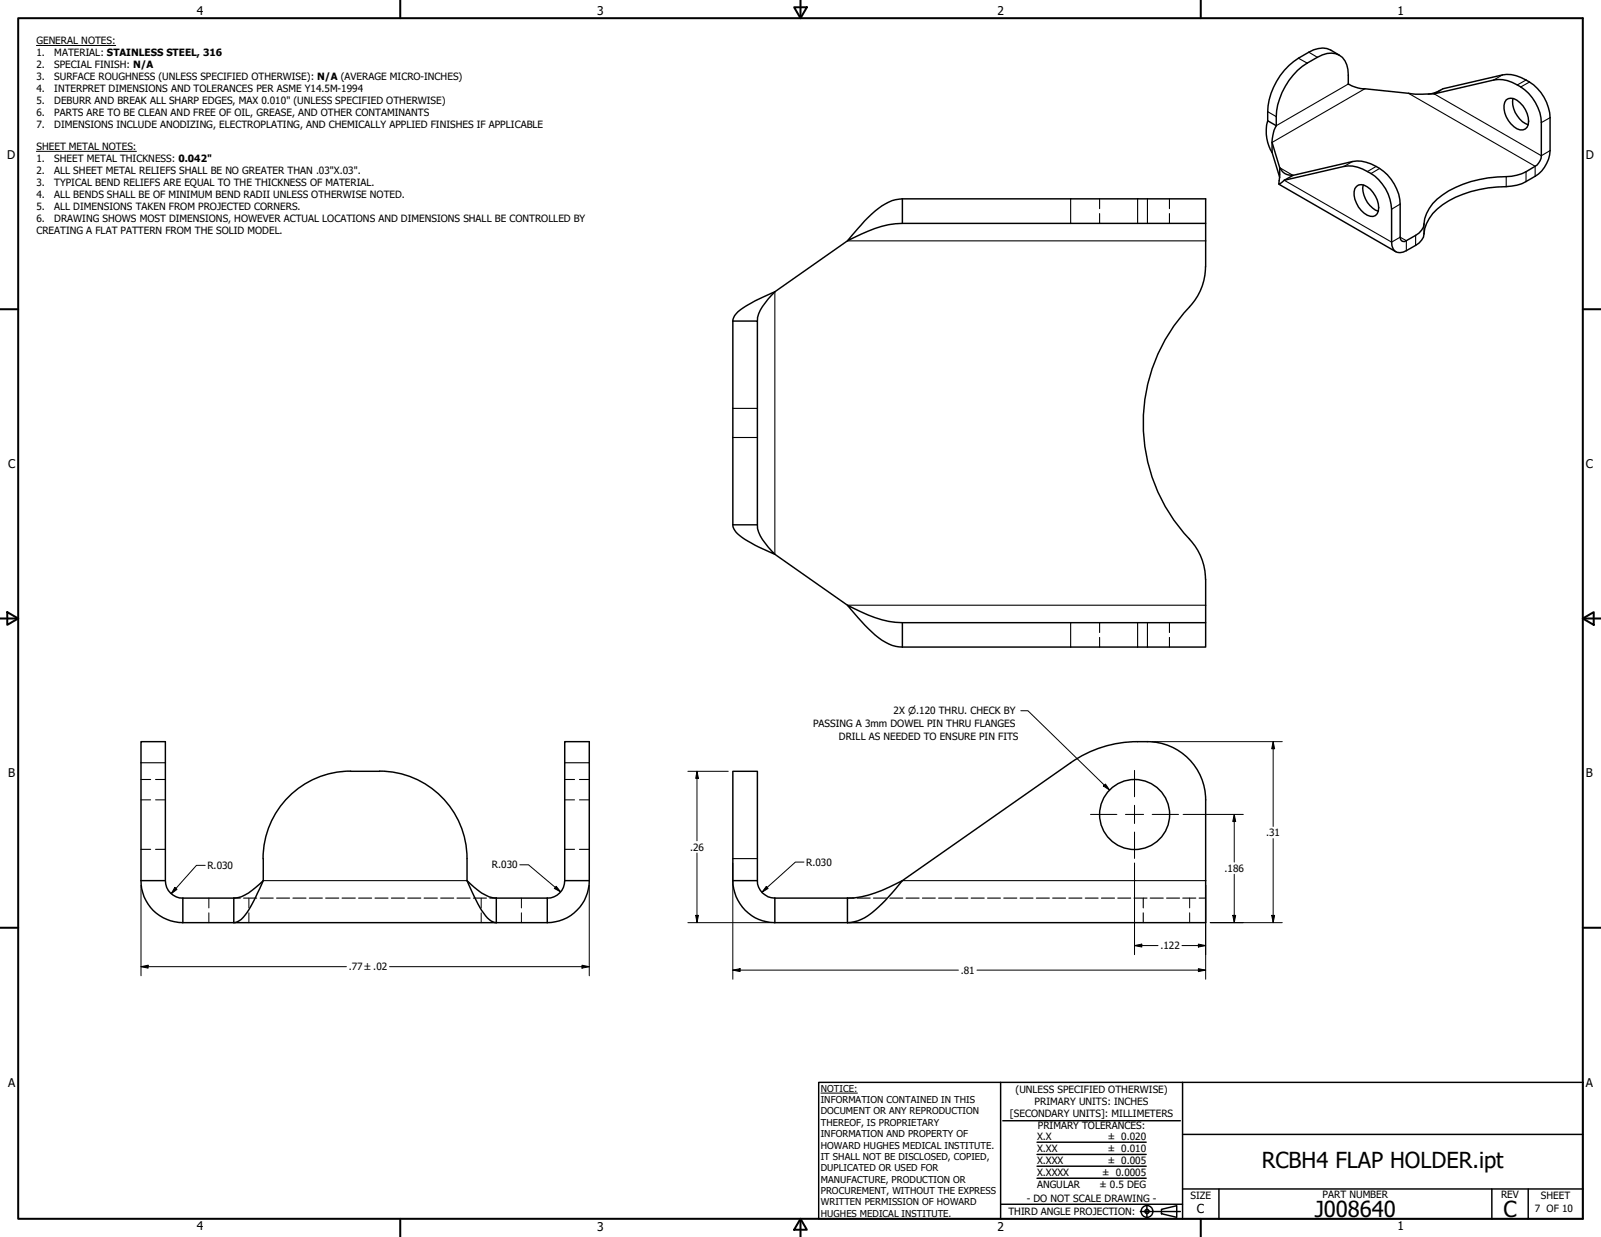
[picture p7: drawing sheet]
<svg xmlns="http://www.w3.org/2000/svg" width="559mm" height="432mm" viewBox="0 0 559 432" stroke-linecap="round" stroke-linejoin="round" font-family="sans-serif">
<!-- layer: Hidden (ANSI) -->
<g fill="none" stroke="#000" stroke-width=".38">
<path d="M383.8 69.4v3.4M383.8 74.5v3.5M408.2 69.4v3.4M408.2 74.5v3.5M383.8 217.4v3.4M408.2 217.4v3.4M383.8 222.5v3.4M408.2 222.5v3.4M49.2 272.1h3.4M54.3 272.1h3.4M197.1 272.1h3.4M202.2 272.1h3.5"/>
<path d="M49.2 296.5h3.4M54.3 296.5h3.4M197.1 296.5h3.4M202.2 296.5h3.5M81.6 313.5h2.3M85 313.5h4.6M90.8 313.5h4.6M96.5 313.5h4.6M102.2 313.5h4.6M107.9 313.5h4.6M113.7 313.5h4.5M119.4 313.5h4.6"/>
<path d="M125.2 313.5h4.5M130.9 313.5h4.5M136.6 313.5h4.6M142.3 313.5h4.6M148 313.5h4.7M153.8 313.5h4.6M159.5 313.5h4.6M165.2 313.5h4.6M170.9 313.5h2.3M295.8 313.5h2.3M299.2 313.5h4.5M304.9 313.5h4.5"/>
<path d="M310.6 313.5h4.5M316.2 313.5h4.6M321.9 313.5h4.6M327.6 313.5h4.6M333.3 313.5h4.5M339 313.5h4.5M344.7 313.5h4.5M350.3 313.5h4.6M356 313.5h4.6M361.7 313.5h4.6M367.4 313.5h4.5M373.1 313.5h4.5"/>
<path d="M378.8 313.5h4.5M384.4 313.5h4.6M390.1 313.5h4.6M395.8 313.5h4.6M399 313.5v3.4M399 318.6v3.5M401.4 313.5h4.6M407.2 313.5h4.5M412.8 313.5h4.6M418.5 313.5h2.3"/>
</g>
<!-- layer: Hidden Narrow (ANSI) -->
<g fill="none" stroke="#000" stroke-width=".35">
<path d="M49.2 279.2h3.4M54.3 279.2h3.4M197.1 279.2h3.4M202.2 279.2h3.5M72.9 313.5v3.4M72.9 318.6v3.5M86.9 313.5v3.4M86.9 318.6v3.5M168 313.5v3.4M168 318.6v3.5M182 313.5v3.4M182 318.6v3.5"/>
<path d="M415.2 313.5v3.4M415.2 318.6v3.5"/>
</g>
<!-- layer: Visible (ANSI) -->
<g fill="none" stroke="#000" stroke-width=".51">
<path d="M467.4 19.2a8.3 8.3 0 0 0-10.6-1 24.2 24.2 0 0 0-14.3 24M470.6 29.3a12.3 12.3 0 0 0-2-9.2 7.1 7.1 0 0 0-8.8-.1 24.3 24.3 0 0 0-14.3 23.9M470.6 29.3a12.7 12.7 0 0 0 5.8 1.7l17.8 1.9 6.4-.1M470.6 29.3l.1 .2M500.6 32.8l3-1.8 20.8-4.8a13.8 13.8 0 0 1 10.8 3.4 16 16 0 0 1 5.8 11.5v11.5a11.4 11.4 0 0 1-5.2 8.9 19.4 19.4 0 0 1-13.3 3.8 36.3 36.3 0 0 0-20.9 7.7 13.7 13.7 0 0 0-4.8 9.8l-.6 1a15.5 15.5 0 0 1-7.6 4.4 2.59 2.59 0 0 1-2.8-2.4l-.1-12.8a16 16 0 0 0-15.2-15.1l-22.3 5M500.6 32.8l20.7-4.9a14.8 14.8 0 0 1 13.5 6.2 15.9 15.9 0 0 1 3.2 8.7v11.6a4.5 4.5 0 0 1-2.2 3.6 19.4 19.4 0 0 1-13.3 3.8 36.3 36.3 0 0 0-20.9 7.7 13.7 13.7 0 0 0-4.8 9.8l-.6 1a17 17 0 0 1-6 4 1.34 1.34 0 0 1-1.5-1.5v-11.6a15.9 15.9 0 0 0-15.1-15l-22.3 5M502.7 31.5l-1.9 .9-2.3 .4M525.7 34.9a3.4 3.4 0 0 1 4.8 1 8 8 0 0 1 2.5 8.5 2.89 2.89 0 0 1-4.6-.1 8.6 8.6 0 0 1-3.2-8.6zM528.1 34.4a8.7 8.7 0 0 0 5.3 9.2M442.5 42.2a14.1 14.1 0 0 0 1.5 11M442.5 42.2l3 1.7M444 49.7v3.5"/>
<path d="M444 53.2l2.7 8.7M444 49.7l2.7 8.8M445.5 43.9a13.4 13.4 0 0 0-1.5 5.8M446.7 58.5l-.4 5.8 1.9-1.4M446.7 58.5a4.6 4.6 0 0 0 4.6 2.7M315 69.4a18.5 18.5 0 0 0-12 6.5l-7.2 8.2a42.4 42.4 0 0 1 19.2-6.1M315 69.4v8.6M315 69.4h105.8v8.6h-105.8M420.8 78v15.2M446.4 64.3l40.8 23.6M451.3 61.2l-3.1 1.7M473.5 65.1a2.86 2.86 0 0 1 3.7 .1 8.3 8.3 0 0 1 3.5 9.4 2.48 2.48 0 0 1-3.5 .5 8.8 8.8 0 0 1-4.3-9.3z"/>
<path d="M475.8 64.6a8.7 8.7 0 0 0 5.3 9.1M295.8 84.1l-25.4 17.8M420.8 93.1a20.3 20.3 0 0 1-5.6 14M255.8 112.1h8.6v71.1M255.8 112.1v71.1h8.6M270.4 101.9l-1.4 .6a43.2 43.2 0 0 0-12.1 7l-.8 1.3-.3 1.3M270.4 101.9l-3.3 3.8a10.6 10.6 0 0 0-2.7 6.4M415.2 107.1a59.1 59.1 0 0 0 .8 82.1 20.3 20.3 0 0 1 4.8 13M255.8 183.2a7.2 7.2 0 0 0 4.3 5.1l4.7 2.6 5.6 2.6-3.3-3.9a10.5 10.5 0 0 1-2.7-6.4M270.4 193.5l25.4 17.8M315 217.4v8.5M315 217.4a42.4 42.4 0 0 1-19.2-6.1l1.2 1.4a51.4 51.4 0 0 0 12 11.5 11.1 11.1 0 0 0 6 1.7"/>
<path d="M315 217.4h105.8v8.5h-105.8M420.8 202.2v15.2M400.5 258.9a20.4 20.4 0 0 1 20.3 20.3v42.9h-150.4M400.5 258.9a41.9 41.9 0 0 0-26.8 7.4l-58.7 41.1M122.3 269.2a30.5 30.5 0 0 0-30.5 30.5M122.4 269.2h10.1M132.5 269.2a30.5 30.5 0 0 1 30.5 30.5v7.7M91.9 299.7v7.7M49.2 307.4a14.5 14.5 0 0 0 14.6 14.7M49.2 307.4h8.5M49.2 307.4v-48.5h8.5v48.5M57.7 307.4a6.1 6.1 0 0 0 6.1 6.1"/>
<path d="M63.8 313.5v8.6M63.8 313.5h17.8M81.6 313.5v8.6h-17.8M91.9 307.4l-1.3 2.9a36.1 36.1 0 0 1-6.4 10.6l-1.3 .9-1.3 .3h109.4M91.9 307.4l-2.6 2.4a12.9 12.9 0 0 1-7.7 3.7M163 307.4l1.3 2.9a32.8 32.8 0 0 0 6.4 10.6l1.3 .9 1.2 .3v-8.6M163 307.4l2.5 2.4a13.3 13.3 0 0 0 7.7 3.7M173.2 313.5h17.8M191 313.5v8.6M197.1 307.4v-48.5h8.6v48.5M197.1 307.4h8.6M197.1 307.4a6.1 6.1 0 0 1-6.1 6.1"/>
<path d="M205.7 307.4a14.7 14.7 0 0 1-14.7 14.7M255.8 307.4v-38.2h8.6v38.2M255.8 307.4a14.7 14.7 0 0 0 14.6 14.7M255.8 307.4h8.6M264.4 307.4a6.1 6.1 0 0 0 6 6.1M270.4 313.5v8.6M270.4 313.5h25.4M315 307.4a57.9 57.9 0 0 1-13.2 13l-2.4 1-3.6 .7v-8.6M315 307.4a42.4 42.4 0 0 1-19.2 6.1"/>
<circle cx="396" cy="284.3" r="12.2"/>
</g>
<!-- layer: Visible Narrow (ANSI) -->
<g fill="none" stroke="#000" stroke-width=".38">
<path d="M456.8 18.2l3 1.8M442.5 39l3 1.7M453.2 20.3l3 1.7M470.6 29.3l-25.1 14.6M476.4 31l-32.4 18.7M491.6 32.6l44.2 25.4v3.5M500.6 32.8l37.4 21.6 3-1.8M524.4 26.2l-3.1 1.7M532.6 27.9l-3 1.8M533.8 28.6l-3 1.8M446.7 58.5l4.6 2.7M472.1 56.4l-3 1.7"/>
<path d="M480.3 58.1l-3 1.8M481.5 58.8l-3 1.8M532.6 59.9v3.5M541 41.1l-3 1.7M373.7 69.4v8.6M397.1 69.4v8.6M400.5 69.4v8.6M448.2 62.9l37.5 21.6 3-1.7 2.2 1.2v3.5M488.7 71.2l-3 1.8M497 78.2v3.5M525.7 61.7v3.5M295.8 84.1h125"/>
<path d="M494.1 82.2v3.5M270.4 101.9v91.6M255.8 142.6h8.6M255.8 152.7h8.6M295.8 211.3h125M373.7 217.4v8.5M397.1 217.4v8.5M400.5 217.4v8.5M49.2 266.3h8.5M197.1 266.3h8.6M255.8 299.7h8.6M91.9 307.4h71.1"/>
<path d="M315 307.4h105.8"/>
</g>
<!-- layer: Border (ANSI) -->
<g fill="none" stroke="#000" stroke-width=".7">
<path d="M6.3 6.3h546.1v419.1h-546.1zM139.7 0v6.3M277.2 2.5h4.4l-2.2 3.8zM279.4 0v6.3M419.1 0v6.3M0 107.9h6.3M552.4 107.9h6.4M0 215.9h6.3M2.5 213.7l3.8 2.2-3.8 2.2zM552.4 215.9l3.9-2.2v4.4zM552.4 215.9h6.4M0 323.8h6.3"/>
<path d="M552.4 323.8h6.4M139.7 425.4v6.4M279.4 425.4l2.2 3.9h-4.4zM279.4 425.4v6.4M419.1 425.4v6.4"/>
</g>
<!-- layer: Title (ANSI) -->
<g fill="none" stroke="#000" stroke-width=".51">
<path d="M285.8 377.8h266.6v47.6h-266.6zM349.2 377.8v47.6M412.7 377.8v47.6M350 391.2h62M361.9 398.7h38.1M412.7 396h139.7M361.9 411.3h38.1M361.9 407.1h38.1M361.9 403h38.1M412.7 415h139.7M425.4 415v10.4M520.7 415v10.4"/>
<path d="M533.4 415v10.4M349.2 420.4h63.5M398 422.9h14M400.3 420.6v4.6M405.4 422.1l5.3-1.2v4l-5.3-1.2z"/>
<circle cx="400.3" cy="422.9" r="2.06"/>
<circle cx="400.3" cy="422.9" r=".73"/>
</g>
<path d="M286.5 381.6h12.8" fill="none" stroke="#000" stroke-width=".35"/>
<!-- layer: Symbol (ANSI) -->
<path d="M12.7 15.9h27.7M12.7 52.8h34.9M356.3 248.1h2.5l28.5 27.7M385.1 274.4l.7-.7 1.5 2.1z" fill="none" stroke="#000" stroke-width=".35"/>
<!-- layer: Dimension (ANSI) -->
<g fill="none" stroke="#000" stroke-width=".35">
<path d="M402.1 258.9h45.4M444.4 258.9l.5 2.5h-1zM444.4 258.9v29.6M240.1 269.2h14.1M243.3 269.2l.5 2.5h-1zM243.3 269.2v24.3M243.3 297.8v24.3M412.9 284.3h21.1M430.8 284.3l.5 2.5h-1zM430.8 284.3v16.6M444.4 292.7v29.4M49.2 309v31.6"/>
<path d="M61 309.8l.8 .7-2 1.5zM71.6 302.1h-3l-8.8 9.9M181.4 301.9h3.1l11.2 9.4M194.1 309.4l1.6 1.9-2.2-1.2zM205.7 309v31.6M242.8 319.5h1l-.5 2.6zM255.8 301.3v40.5M267.5 309.4l.6 .7-2.2 1.4zM280.6 300.9h-3l-11.7 10.6M396 301.2v32M420.8 309v32.8M430.3 319.5h1l-.5 2.6z"/>
<path d="M430.8 305.2v16.9M443.9 319.5h1l-.5 2.6zM49.2 337.4l2.5-.5v1zM49.2 337.4h71.7M136 337.4h69.7M203.1 336.9l2.6 .5-2.6 .5zM240.1 322.1h28.8M255.8 338.6l2.5-.5v1.1zM255.8 338.6h78.7M341 338.6h79.8M396 330.1l2.5-.5v1zM396 330.1h8.2"/>
<path d="M412.6 330.1h8.2M418.3 338.1l2.5 .5-2.5 .6zM418.3 329.6l2.5 .5-2.5 .5zM422.4 322.1h25.1"/>
</g>
<g fill="#000">
<path d="M243.3 269.2l.5 2.5h-1zM444.4 258.9l.5 2.5h-1zM430.8 284.3l.5 2.5h-1zM61 309.8l.8 .7-2 1.5zM194.1 309.4l1.6 1.9-2.2-1.2zM242.8 319.5h1l-.5 2.6zM267.5 309.4l.6 .7-2.2 1.4zM430.3 319.5h1l-.5 2.6zM443.9 319.5h1l-.5 2.6zM49.2 337.4l2.5-.5v1zM203.1 336.9l2.6 .5-2.6 .5zM255.8 338.6l2.5-.5v1.1z"/>
<path d="M396 330.1l2.5-.5v1zM418.3 338.1l2.5 .5-2.5 .6zM418.3 329.6l2.5 .5-2.5 .5z"/>
</g>
<!-- layer: Center Mark (ANSI) -->
<path d="M396 268.9v9.2M380.6 284.3h9.2M392.8 284.3h6.4M396 281.1v6.4M396 290.4v9.3M402.1 284.3h9.3" fill="none" stroke="#000" stroke-width=".35"/>
<!-- layer: Symbol (ANSI) -->
<path d="M385.1 274.4l.7-.7 1.5 2.1z" fill="#000"/>
<g font-size="7.7">
<text x="440.4" y="407.6">RCBH4 FLAP HOLDER.ipt</text>
<text x="458.9" y="424.8">J008640</text>
<text x="524.8" y="424.7">C</text>
</g>
<text font-size="4.3" x="417.8" y="423.5">C</text>
<g font-size="4.2">
<text x="68.7" y="5.3">4</text>
<text x="208.4" y="5.3">3</text>
<text x="348.1" y="5.3">2</text>
<text x="487.8" y="5.3">1</text>
<text x="2.5" y="55.5">D</text>
<text x="553.5" y="55.5">D</text>
<text x="2.8" y="163.4">C</text>
<text x="553.5" y="163.4">C</text>
<text x="2.9" y="271.4">B</text>
<text x="553.5" y="271.4">B</text>
<text x="2.8" y="379.3">A</text>
<text x="553.5" y="379.3">A</text>
<text x="68.7" y="429.5">4</text>
<text x="208.4" y="429.6">3</text>
<text x="348.1" y="429.6">2</text>
<text x="487.8" y="429.5">1</text>
</g>
<g font-size="3.5">
<text x="12.7" y="15.3">GENERAL NOTES:</text>
<text x="12.7" y="19.5">1.</text>
<text x="12.7" y="23.7">2.</text>
<text x="18.9" y="19.5">MATERIAL: STAINLESS STEEL, 316</text>
<text x="18.9" y="23.7">SPECIAL FINISH: N/A</text>
<text x="12.7" y="27.8">3.</text>
<text x="18.9" y="27.8">SURFACE ROUGHNESS (UNLESS SPECIFIED OTHERWISE): N/A (AVERAGE MICRO-INCHES)</text>
<text x="12.7" y="32">4.</text>
<text x="18.9" y="32">INTERPRET DIMENSIONS AND TOLERANCES PER ASME Y14.5M-1994</text>
<text x="12.7" y="36.2">5.</text>
<text x="12.7" y="40.4">6.</text>
<text x="18.9" y="36.2">DEBURR AND BREAK ALL SHARP EDGES, MAX 0.010&quot; (UNLESS SPECIFIED OTHERWISE)</text>
<text x="18.9" y="40.4">PARTS ARE TO BE CLEAN AND FREE OF OIL, GREASE, AND OTHER CONTAMINANTS</text>
<text x="12.7" y="44.6">7.</text>
<text x="18.9" y="44.6">DIMENSIONS INCLUDE ANODIZING, ELECTROPLATING, AND CHEMICALLY APPLIED FINISHES IF APPLICABLE</text>
<text x="12.7" y="52.3">SHEET METAL NOTES:</text>
<text x="12.7" y="56.5">1.</text>
<text x="18.9" y="56.5">SHEET METAL THICKNESS: 0.042&quot;</text>
<text x="12.7" y="60.6">2.</text>
<text x="12.7" y="64.8">3.</text>
<text x="18.9" y="60.6">ALL SHEET METAL RELIEFS SHALL BE NO GREATER THAN .03&quot;X.03&quot;.</text>
<text x="18.9" y="64.8">TYPICAL BEND RELIEFS ARE EQUAL TO THE THICKNESS OF MATERIAL.</text>
<text x="12.7" y="69">4.</text>
<text x="18.9" y="69">ALL BENDS SHALL BE OF MINIMUM BEND RADII UNLESS OTHERWISE NOTED.</text>
<text x="12.7" y="73.2">5.</text>
<text x="12.7" y="77.3">6.</text>
<text x="18.9" y="73.2">ALL DIMENSIONS TAKEN FROM PROJECTED CORNERS.</text>
<text x="18.9" y="77.3">DRAWING SHOWS MOST DIMENSIONS, HOWEVER ACTUAL LOCATIONS AND DIMENSIONS SHALL BE CONTROLLED BY</text>
<text x="12.7" y="81.5">CREATING A FLAT PATTERN FROM THE SOLID MODEL.</text>
<text x="311.9" y="249.4">2X ⌀.120 THRU. CHECK BY</text>
<text x="283.8" y="253.8">PASSING A 3mm DOWEL PIN THRU FLANGES</text>
<text x="292.8" y="258.3">DRILL AS NEEDED TO ENSURE PIN FITS</text>
<text x="441.9" y="291.9">.31</text>
<text x="240.9" y="296.9">.26</text>
<text x="72.4" y="303.3">R.030</text>
<text x="171.7" y="303.1">R.030</text>
<text x="281.4" y="302.2">R.030</text>
<text x="427.4" y="304.3">.186</text>
<text x="405" y="331.3">.122</text>
<text x="121.7" y="338.7">.77 ±.02</text>
<text x="335.3" y="339.9">.81</text>
<text x="354.5" y="381.6">(UNLESS SPECIFIED OTHERWISE)</text>
<text x="352.5" y="390">[SECONDARY UNITS]: MILLIMETERS</text>
<text x="361.1" y="385.8">PRIMARY UNITS: INCHES</text>
<text x="362.3" y="394.1">PRIMARY TOLERANCES:</text>
<text x="361.9" y="397.9">X.X</text>
<text x="386.7" y="398">± 0.020</text>
<text x="361.9" y="402.1">X.XX</text>
<text x="361.9" y="406.3">X.XXX</text>
<text x="386.7" y="402.1">± 0.010</text>
<text x="386.7" y="406.3">± 0.005</text>
<text x="361.9" y="410.5">X.XXXX</text>
<text x="384.7" y="410.5">± 0.0005</text>
<text x="358.4" y="419.7">- DO NOT SCALE DRAWING -</text>
<text x="361.9" y="414.6">ANGULAR</text>
<text x="383.8" y="414.7">± 0.5 DEG</text>
<text x="415.5" y="418.4">SIZE</text>
<text x="461.6" y="418.3">PART NUMBER</text>
<text x="523.9" y="418.3">REV</text>
<text x="537.8" y="418.4">SHEET</text>
<text x="352" y="424.2">THIRD ANGLE PROJECTION:</text>
<text x="535.7" y="423.2">7 OF 10</text>
</g>
<g font-size="3.3">
<text x="286.5" y="381.1">NOTICE:</text>
<text x="286.5" y="385">INFORMATION CONTAINED IN THIS</text>
<text x="286.5" y="389">DOCUMENT OR ANY REPRODUCTION</text>
<text x="286.5" y="392.9">THEREOF, IS PROPRIETARY</text>
<text x="286.5" y="396.9">INFORMATION AND PROPERTY OF</text>
<text x="286.5" y="400.9">HOWARD HUGHES MEDICAL INSTITUTE.</text>
<text x="286.5" y="404.9">IT SHALL NOT BE DISCLOSED, COPIED,</text>
<text x="286.5" y="408.9">DUPLICATED OR USED FOR</text>
<text x="286.5" y="412.8">MANUFACTURE, PRODUCTION OR</text>
<text x="286.5" y="416.8">PROCUREMENT, WITHOUT THE EXPRESS</text>
<text x="286.5" y="420.8">WRITTEN PERMISSION OF HOWARD</text>
<text x="286.5" y="424.8">HUGHES MEDICAL INSTITUTE.</text>
</g>
</svg>
